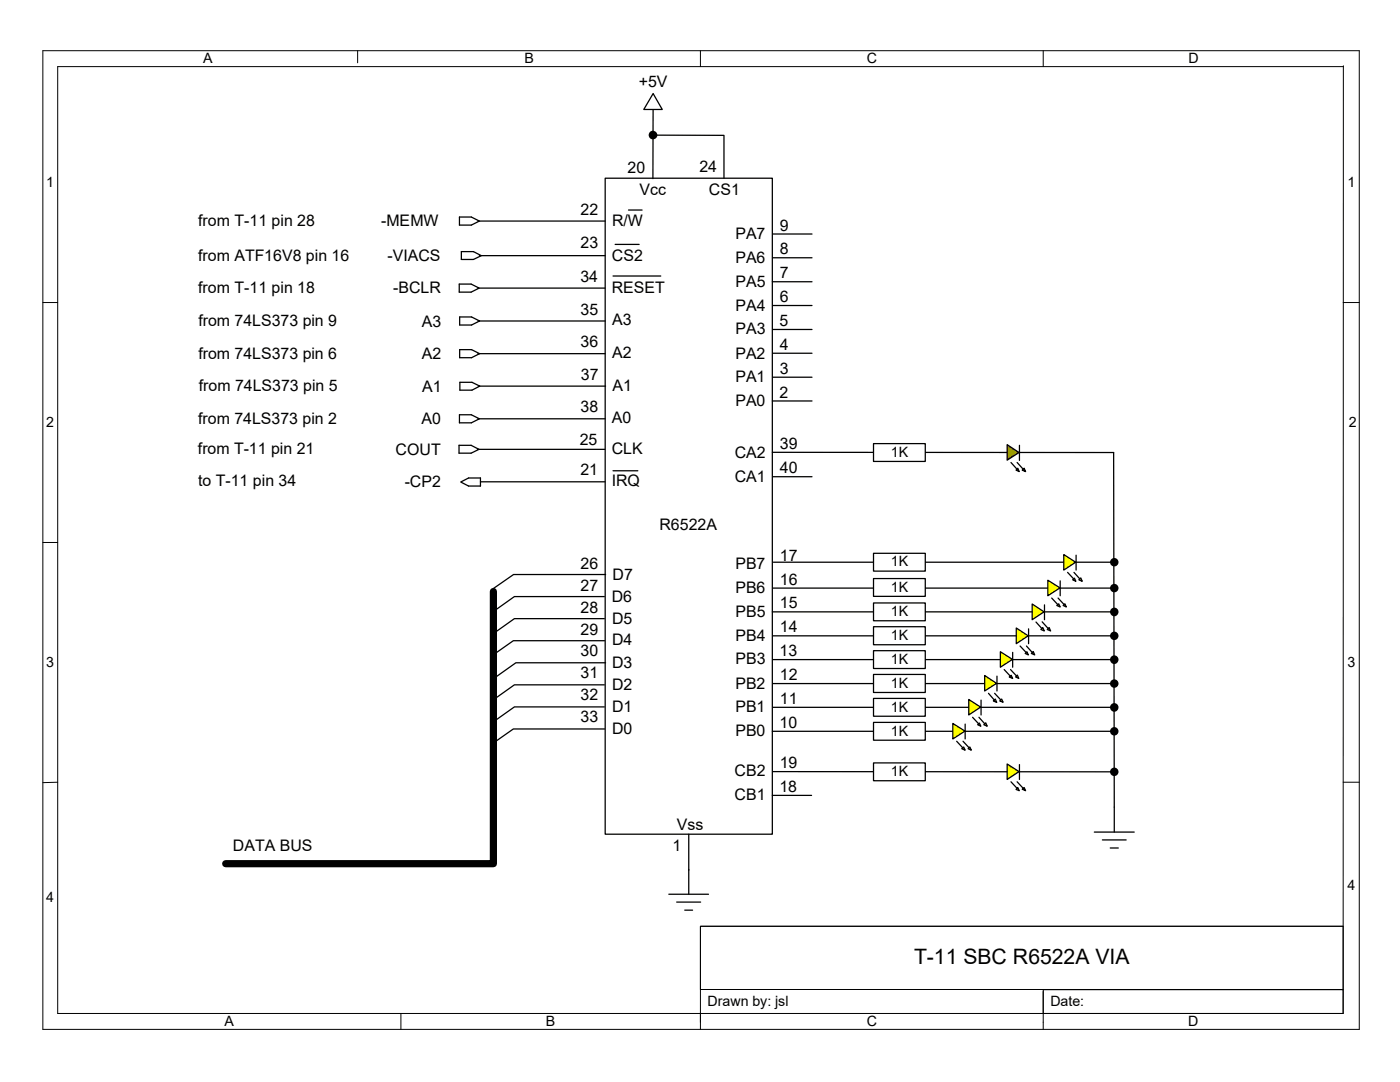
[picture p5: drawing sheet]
<svg xmlns="http://www.w3.org/2000/svg" width="279mm" height="216mm" viewBox="0 0 279 216" stroke-linecap="round" stroke-linejoin="round" font-family="sans-serif">
<g fill="none" stroke="#000" stroke-width=".25">
<path d="M120.8 35.6h33.3v130.9h-33.3zM130.3 20.8v14.8M120.6 119h-17.9l-4 2.8M120.9 114.6h-18.4l-4 2.8M120.6 123.4h-17.9l-4 2.8M120.6 136.7h-17.9l-4 2.7M120.6 127.8h-18.2l-3.9 2.8M120.9 132.2h-17.9l-4 2.8M120.6 141.1h-17.9l-4 2.7M120.6 145.5h-18.2l-3.9 2.8M133.5 178.4h7.9M137.5 166.5v11.9"/>
<path d="M135 180h4.8M136.7 181.6h1.5"/>
</g>
<path d="M98.5 118v54.3h-53.5" fill="none" stroke="#000" stroke-width="1.4"/>
<path d="M130.3 18.7l1.9 3.1h-3.7z" fill="#fff"/>
<g fill="none" stroke="#000" stroke-width=".25">
<path d="M130.3 18.7l1.9 3.1h-3.7zM154.1 56.2h8M154.2 51.4h7.9M154.3 46.7h7.8M154.2 61h7.9M154.2 65.7h7.9M154.2 70.5h7.9M154.2 75.3h7.9M154.1 80h8M154.3 95.1h7.8M154.2 117.3h68.2M154.3 112.2h68.1"/>
<path d="M154.1 122.1h68.3M154.3 126.9h68.1M154.3 131.6h68.1M154.3 136.4h68.1M154.1 158.7h7.9M154.1 145.9h68.3M154.2 154h68.2M154.3 141.1h68.1"/>
</g>
<g fill="none" stroke="#000" stroke-width=".2">
<path d="M8.6 10.1h262.7v195.3h-262.7zM71.4 10.1v2.4M139.8 10.1v3.2M208.2 10.1v3.2M268.1 13.1v189.1h-256.6v-188.9h256.6M8.6 60.4h2.9M268.1 60.4h3.2M8.6 108.2h2.9M11.5 156.1l-2.9 .1M268.1 156.1h3.2M139.8 184.8h128.3v12.6h-128.3zM139.8 197.4h128.3"/>
<path d="M208.2 197.5h59.9v4.7h-59.9zM208.2 197.8v7.6M268.1 184.8h-128.3v19.2M80 202.2v3.2M139.8 202.2v3.2"/>
</g>
<g fill="#000">
<circle cx="222.4" cy="117.3" r=".85"/>
<circle cx="222.4" cy="112.2" r=".85"/>
<circle cx="222.4" cy="136.4" r=".85"/>
<circle cx="222.4" cy="126.9" r=".85"/>
<circle cx="222.4" cy="122.1" r=".86"/>
<circle cx="222.4" cy="131.6" r=".86"/>
<circle cx="222.4" cy="154" r=".85"/>
<circle cx="222.4" cy="145.9" r=".85"/>
<circle cx="222.4" cy="141.2" r=".86"/>
</g>
<path d="M214.1 115.7l.3-.3 .3 .6z" fill="#ff0"/>
<path d="M213.1 114.2l1.1 1.3M214.1 115.7l.3-.3 .3 .6z" fill="none" stroke="#000" stroke-width=".25"/>
<path d="M215.7 115.3l.3 .7-.7-.3z" fill="#ff0"/>
<path d="M214.3 114.2l1.2 1.3M215.7 115.3l.3 .7-.7-.3z" fill="none" stroke="#000" stroke-width=".25"/>
<path d="M212.3 110.7l2.4 1.5-2.4 1.5z" fill="#ff0"/>
<path d="M212.3 110.7l2.4 1.5-2.4 1.5zM214.8 110.8v2.9" fill="none" stroke="#000" stroke-width=".25"/>
<path d="M210.9 120.8l.4-.3 .3 .6z" fill="#ff0"/>
<path d="M209.9 119.3l1.2 1.3M210.9 120.8l.4-.3 .3 .6z" fill="none" stroke="#000" stroke-width=".25"/>
<path d="M212.5 120.5l.3 .6-.6-.3z" fill="#ff0"/>
<path d="M211.2 119.3l1.1 1.3M212.5 120.5l.3 .6-.6-.3z" fill="none" stroke="#000" stroke-width=".25"/>
<path d="M209.1 115.8l2.4 1.5-2.4 1.6z" fill="#ff0"/>
<path d="M209.1 115.8l2.4 1.5-2.4 1.6zM211.6 115.9v3" fill="none" stroke="#000" stroke-width=".25"/>
<path d="M208.1 125.2l.3 .7-.7-.3z" fill="#ff0"/>
<path d="M206.8 124.1l1.1 1.3M208.1 125.2l.3 .7-.7-.3z" fill="none" stroke="#000" stroke-width=".25"/>
<path d="M209.4 125.2l.3 .7-.7-.3z" fill="#ff0"/>
<path d="M208 124.1l1.2 1.3M209.4 125.2l.3 .7-.7-.3z" fill="none" stroke="#000" stroke-width=".25"/>
<path d="M206 120.5l2.4 1.6-2.4 1.6z" fill="#ff0"/>
<path d="M206 120.5l2.4 1.6-2.4 1.6zM208.4 120.7v3" fill="none" stroke="#000" stroke-width=".25"/>
<path d="M204.9 130l.3 .7-.6-.3z" fill="#ff0"/>
<path d="M203.6 128.9l1.2 1.3M204.9 130l.3 .7-.6-.3z" fill="none" stroke="#000" stroke-width=".25"/>
<path d="M206.2 130l.3 .7-.7-.3z" fill="#ff0"/>
<path d="M204.9 128.9l1.1 1.3M206.2 130l.3 .7-.7-.3z" fill="none" stroke="#000" stroke-width=".25"/>
<path d="M202.8 125.3l2.4 1.6-2.4 1.5z" fill="#ff0"/>
<path d="M202.8 125.3l2.4 1.6-2.4 1.5zM205.3 125.5v2.9" fill="none" stroke="#000" stroke-width=".25"/>
<path d="M201.4 135.1l.4-.4 .3 .7z" fill="#ff0"/>
<path d="M200.4 133.6l1.2 1.3M201.4 135.1l.4-.4 .3 .7z" fill="none" stroke="#000" stroke-width=".25"/>
<path d="M203 134.7l.3 .7-.6-.3z" fill="#ff0"/>
<path d="M201.7 133.6l1.2 1.3M203 134.7l.3 .7-.6-.3z" fill="none" stroke="#000" stroke-width=".25"/>
<path d="M199.6 130l2.5 1.6-2.5 1.5z" fill="#ff0"/>
<path d="M199.6 130l2.5 1.6-2.5 1.5zM202.1 130.2v2.9" fill="none" stroke="#000" stroke-width=".25"/>
<path d="M198.6 139.5l.3 .7-.7-.3z" fill="#ff0"/>
<path d="M197.3 138.3l1.1 1.4M198.6 139.5l.3 .7-.7-.3z" fill="none" stroke="#000" stroke-width=".25"/>
<path d="M199.9 139.5l.3 .6-.7-.2z" fill="#ff0"/>
<path d="M198.5 138.3l1.2 1.3M199.9 139.5l.3 .6-.7-.2z" fill="none" stroke="#000" stroke-width=".25"/>
<path d="M196.5 134.8l2.4 1.6-2.4 1.5z" fill="#ff0"/>
<path d="M196.5 134.8l2.4 1.6-2.4 1.5zM199 134.9v3" fill="none" stroke="#000" stroke-width=".25"/>
<path d="M195.5 144.3l.2 .6-.6-.3z" fill="#ff0"/>
<path d="M194.1 143.1l1.2 1.3M195.5 144.3l.2 .6-.6-.3z" fill="none" stroke="#000" stroke-width=".25"/>
<path d="M196.7 144.2l.3 .7-.7-.3z" fill="#ff0"/>
<path d="M195.4 143.1l1.1 1.3M196.7 144.2l.3 .7-.7-.3z" fill="none" stroke="#000" stroke-width=".25"/>
<path d="M193.3 139.6l2.4 1.5-2.4 1.6z" fill="#ff0"/>
<path d="M193.3 139.6l2.4 1.5-2.4 1.6zM195.8 139.7v3" fill="none" stroke="#000" stroke-width=".25"/>
<path d="M191.9 149.4l.4-.3 .3 .6z" fill="#ff0"/>
<path d="M190.9 147.9l1.2 1.3M191.9 149.4l.4-.3 .3 .6z" fill="none" stroke="#000" stroke-width=".25"/>
<path d="M193.5 149.1l.3 .6-.6-.3z" fill="#ff0"/>
<path d="M192.2 147.9l1.2 1.3M193.5 149.1l.3 .6-.6-.3z" fill="none" stroke="#000" stroke-width=".25"/>
<path d="M190.2 144.4l2.4 1.5-2.4 1.5z" fill="#ff0"/>
<path d="M190.2 144.4l2.4 1.5-2.4 1.5zM192.6 144.5v2.9" fill="none" stroke="#000" stroke-width=".25"/>
<path d="M174.3 110.4h10.4v3.6h-10.4z" fill="#fff"/>
<path d="M174.3 110.4h10.4v3.6h-10.4z" fill="none" stroke="#000" stroke-width=".25"/>
<path d="M174.3 115.4h10.4v3.6h-10.4z" fill="#fff"/>
<path d="M174.3 115.4h10.4v3.6h-10.4z" fill="none" stroke="#000" stroke-width=".25"/>
<path d="M174.3 120.3h10.4v3.6h-10.4z" fill="#fff"/>
<path d="M174.3 120.3h10.4v3.6h-10.4z" fill="none" stroke="#000" stroke-width=".25"/>
<path d="M174.3 125.1h10.4v3.6h-10.4z" fill="#fff"/>
<path d="M174.3 125.1h10.4v3.6h-10.4z" fill="none" stroke="#000" stroke-width=".25"/>
<path d="M174.3 129.8h10.4v3.6h-10.4z" fill="#fff"/>
<path d="M174.3 129.8h10.4v3.6h-10.4z" fill="none" stroke="#000" stroke-width=".25"/>
<path d="M174.3 134.6h10.4v3.6h-10.4z" fill="#fff"/>
<path d="M174.3 134.6h10.4v3.6h-10.4z" fill="none" stroke="#000" stroke-width=".25"/>
<path d="M174.3 139.4h10.4v3.5h-10.4z" fill="#fff"/>
<path d="M174.3 139.4h10.4v3.5h-10.4z" fill="none" stroke="#000" stroke-width=".25"/>
<path d="M174.3 144.1h10.4v3.6h-10.4z" fill="#fff"/>
<path d="M130.3 27h14.2v8.6M222.2 90.3l.2 75.7M174.3 144.1h10.4v3.6h-10.4zM218.4 166h8M220 167.6h4.7M221.6 169.2h1.6" fill="none" stroke="#000" stroke-width=".25"/>
<circle cx="130.3" cy="26.9" r=".87" fill="#000"/>
<path d="M203.1 157.1l.3 .7-.6-.3z" fill="#ffc000"/>
<path d="M201.8 156l1.1 1.3M203.1 157.1l.3 .7-.6-.3z" fill="none" stroke="#000" stroke-width=".25"/>
<path d="M204 157.5l.4-.4 .3 .7z" fill="#ffc000"/>
<path d="M203 156l1.2 1.3M204 157.5l.4-.4 .3 .7z" fill="none" stroke="#000" stroke-width=".25"/>
<path d="M201 152.4l2.4 1.6-2.4 1.5z" fill="#ffc000"/>
<path d="M201 152.4l2.4 1.6-2.4 1.5zM203.5 152.6v2.9" fill="none" stroke="#000" stroke-width=".25"/>
<path d="M174.3 152.2h10.4v3.6h-10.4z" fill="#fff"/>
<path d="M154.1 90.3h68.1M174.3 152.2h10.4v3.6h-10.4z" fill="none" stroke="#000" stroke-width=".25"/>
<path d="M203.1 93.4l.3 .7-.6-.3z" fill="#f00"/>
<path d="M201.8 92.3l1.1 1.3M203.1 93.4l.3 .7-.6-.3z" fill="none" stroke="#000" stroke-width=".25"/>
<path d="M204.4 93.4l.3 .7-.7-.3z" fill="#f00"/>
<path d="M203 92.3l1.2 1.3M204.4 93.4l.3 .7-.7-.3z" fill="none" stroke="#000" stroke-width=".25"/>
<path d="M201 88.7l2.4 1.6-2.4 1.5z" fill="#f00"/>
<path d="M201 88.7l2.4 1.6-2.4 1.5zM203.5 88.9v3" fill="none" stroke="#000" stroke-width=".25"/>
<path d="M174.3 88.5h10.4v3.6h-10.4z" fill="#fff"/>
<g fill="none" stroke="#000" stroke-width=".25">
<path d="M91.7 56.7h2.3l1.6 .8-1.6 .8h-2.3zM91.7 43.3h2.4l1.6 .8-1.6 .8h-2.4zM92.1 50.2h2.4l1.6 .8-1.6 .8h-2.4zM95.3 57.5h25.4M95.4 44.1h25.4M95.7 51h25.1M122.3 55.1h9.6M122.8 48.8h4.8M125.4 41.9h2.7M91.7 63.2h2.4l1.6 .9-1.6 .8h-2.4zM91.7 69.8h2.4l1.6 .8-1.6 .8h-2.4zM91.8 76.3h2.4l1.6 .7-1.6 .9h-2.4z"/>
<path d="M95.4 64.1h25.4M95.4 70.6h25.4M95.5 77h25.4M91.6 88.9h2.4l1.6 .8-1.6 .7h-2.4zM91.7 82.8h2.4l1.6 .8-1.6 .8h-2.4zM91.9 96.2l1.6-.8h2.4v1.6h-2.4zM95.3 89.7h25.4M95.4 83.6h25.4M95.9 96.1h24.8M122.3 93.9h5M174.3 88.5h10.4v3.6h-10.4z"/>
</g>
<text font-size="4.2" x="182.4" y="192.4">T-11 SBC R6522A VIA</text>
<g font-size="3.2">
<text x="127.5" y="17.3">+5V</text>
<text x="125.3" y="34.5">20</text>
<text x="139.6" y="34.4">24</text>
<text x="127.6" y="38.9">Vcc</text>
<text x="141.5" y="38.9">CS1</text>
<text x="39.5" y="45.1">from T-11 pin 28</text>
<text x="76.1" y="45">-MEMW</text>
<text x="115.9" y="42.8">22</text>
<text x="122.1" y="45">R/W</text>
<text x="146.8" y="47.7">PA7</text>
<text x="155.6" y="46">9</text>
<text x="39.5" y="52">from ATF16V8 pin 16</text>
<text x="77.4" y="52">-VIACS</text>
<text x="115.9" y="49.5">23</text>
<text x="122.1" y="52">CS2</text>
<text x="146.8" y="52.4">PA6</text>
<text x="155.6" y="50.8">8</text>
<text x="39.5" y="58.5">from T-11 pin 18</text>
<text x="78.5" y="58.4">-BCLR</text>
<text x="115.8" y="56.2">34</text>
<text x="122.1" y="58.4">RESET</text>
<text x="146.8" y="57.2">PA5</text>
<text x="155.6" y="55.5">7</text>
<text x="39.6" y="65">from 74LS373 pin 9</text>
<text x="84.2" y="65.2">A3</text>
<text x="115.9" y="62.8">35</text>
<text x="122.2" y="64.9">A3</text>
<text x="146.8" y="62">PA4</text>
<text x="155.5" y="65.1">5</text>
<text x="155.6" y="60.3">6</text>
<text x="39.6" y="71.5">from 74LS373 pin 6</text>
<text x="84.2" y="71.6">A2</text>
<text x="115.9" y="69.3">36</text>
<text x="122.2" y="71.5">A2</text>
<text x="146.8" y="71.5">PA2</text>
<text x="146.8" y="66.7">PA3</text>
<text x="155.6" y="69.8">4</text>
<text x="116" y="75.8">37</text>
<text x="122.3" y="77.9">A1</text>
<text x="146.8" y="76.2">PA1</text>
<text x="155.6" y="74.6">3</text>
<text x="39.7" y="78">from 74LS373 pin 5</text>
<text x="84.2" y="78.1">A1</text>
<text x="115.9" y="82.3">38</text>
<text x="146.8" y="81">PA0</text>
<text x="155.5" y="79.3">2</text>
<text x="39.5" y="84.5">from 74LS373 pin 2</text>
<text x="84.1" y="84.6">A0</text>
<text x="115.7" y="88.7">25</text>
<text x="122.1" y="84.5">A0</text>
<text x="155.7" y="89.7">39</text>
<text x="39.5" y="90.6">from T-11 pin 21</text>
<text x="79" y="90.7">COUT</text>
<text x="115.8" y="94.9">21</text>
<text x="122.1" y="90.5">CLK</text>
<text x="146.6" y="91.3">CA2</text>
<text x="155.7" y="94.4">40</text>
<text x="39.5" y="97">to T-11 pin 34</text>
<text x="80.8" y="97.2">-CP2</text>
<text x="122.1" y="97">IRQ</text>
<text x="146.6" y="96.1">CA1</text>
<text x="131.6" y="105.7">R6522A</text>
<text x="115.9" y="113.5">26</text>
<text x="146.8" y="113.5">PB7</text>
<text x="155.7" y="111.9">17</text>
<text x="115.9" y="117.9">27</text>
<text x="122.3" y="115.7">D7</text>
<text x="146.8" y="118.3">PB6</text>
<text x="155.7" y="116.7">16</text>
<text x="115.9" y="122.3">28</text>
<text x="122.1" y="120.1">D6</text>
<text x="122.2" y="124.4">D5</text>
<text x="146.8" y="123.1">PB5</text>
<text x="155.7" y="121.4">15</text>
<text x="115.9" y="126.6">29</text>
<text x="115.9" y="131">30</text>
<text x="122.2" y="128.8">D4</text>
<text x="146.8" y="127.9">PB4</text>
<text x="155.6" y="130.9">13</text>
<text x="155.7" y="126.2">14</text>
<text x="115.9" y="135.3">31</text>
<text x="122.2" y="133.3">D3</text>
<text x="122.2" y="137.6">D2</text>
<text x="146.8" y="137.5">PB2</text>
<text x="146.8" y="132.6">PB3</text>
<text x="155.7" y="135.7">12</text>
<text x="115.9" y="139.7">32</text>
<text x="122.2" y="142">D1</text>
<text x="146.8" y="142.1">PB1</text>
<text x="155.7" y="140.5">11</text>
<text x="115.9" y="144.1">33</text>
<text x="122.2" y="146.6">D0</text>
<text x="146.8" y="146.9">PB0</text>
<text x="155.6" y="145.2">10</text>
<text x="146.6" y="154.9">CB2</text>
<text x="155.6" y="153.3">19</text>
<text x="146.6" y="159.7">CB1</text>
<text x="155.5" y="158">18</text>
<text x="135.1" y="165.5">Vss</text>
<text x="46.5" y="169.9">DATA BUS</text>
<text x="134.2" y="169.8">1</text>
</g>
<g font-size="2.8">
<text x="40.5" y="12.6">A</text>
<text x="104.6" y="12.6">B</text>
<text x="173" y="12.6">C</text>
<text x="237.2" y="12.6">D</text>
<text x="9.2" y="37.3">1</text>
<text x="268.9" y="37.3">1</text>
<text x="9.2" y="85.2">2</text>
<text x="269.2" y="85.2">2</text>
<text x="177.8" y="91.2">1K</text>
<text x="177.8" y="113">1K</text>
<text x="177.8" y="118.1">1K</text>
<text x="177.8" y="123">1K</text>
<text x="177.8" y="127.7">1K</text>
<text x="9.2" y="133.1">3</text>
<text x="177.8" y="132.5">1K</text>
<text x="177.8" y="137.2">1K</text>
<text x="268.9" y="133.1">3</text>
<text x="177.8" y="142">1K</text>
<text x="177.8" y="146.8">1K</text>
<text x="177.8" y="154.9">1K</text>
<text x="268.9" y="177.6">4</text>
<text x="9.2" y="180">4</text>
<text x="141.2" y="200.7">Drawn by: jsl</text>
<text x="209.6" y="200.7">Date:</text>
<text x="44.8" y="204.8">A</text>
<text x="108.9" y="204.8">B</text>
<text x="173" y="204.8">C</text>
<text x="237.2" y="204.7">D</text>
</g>
</svg>
